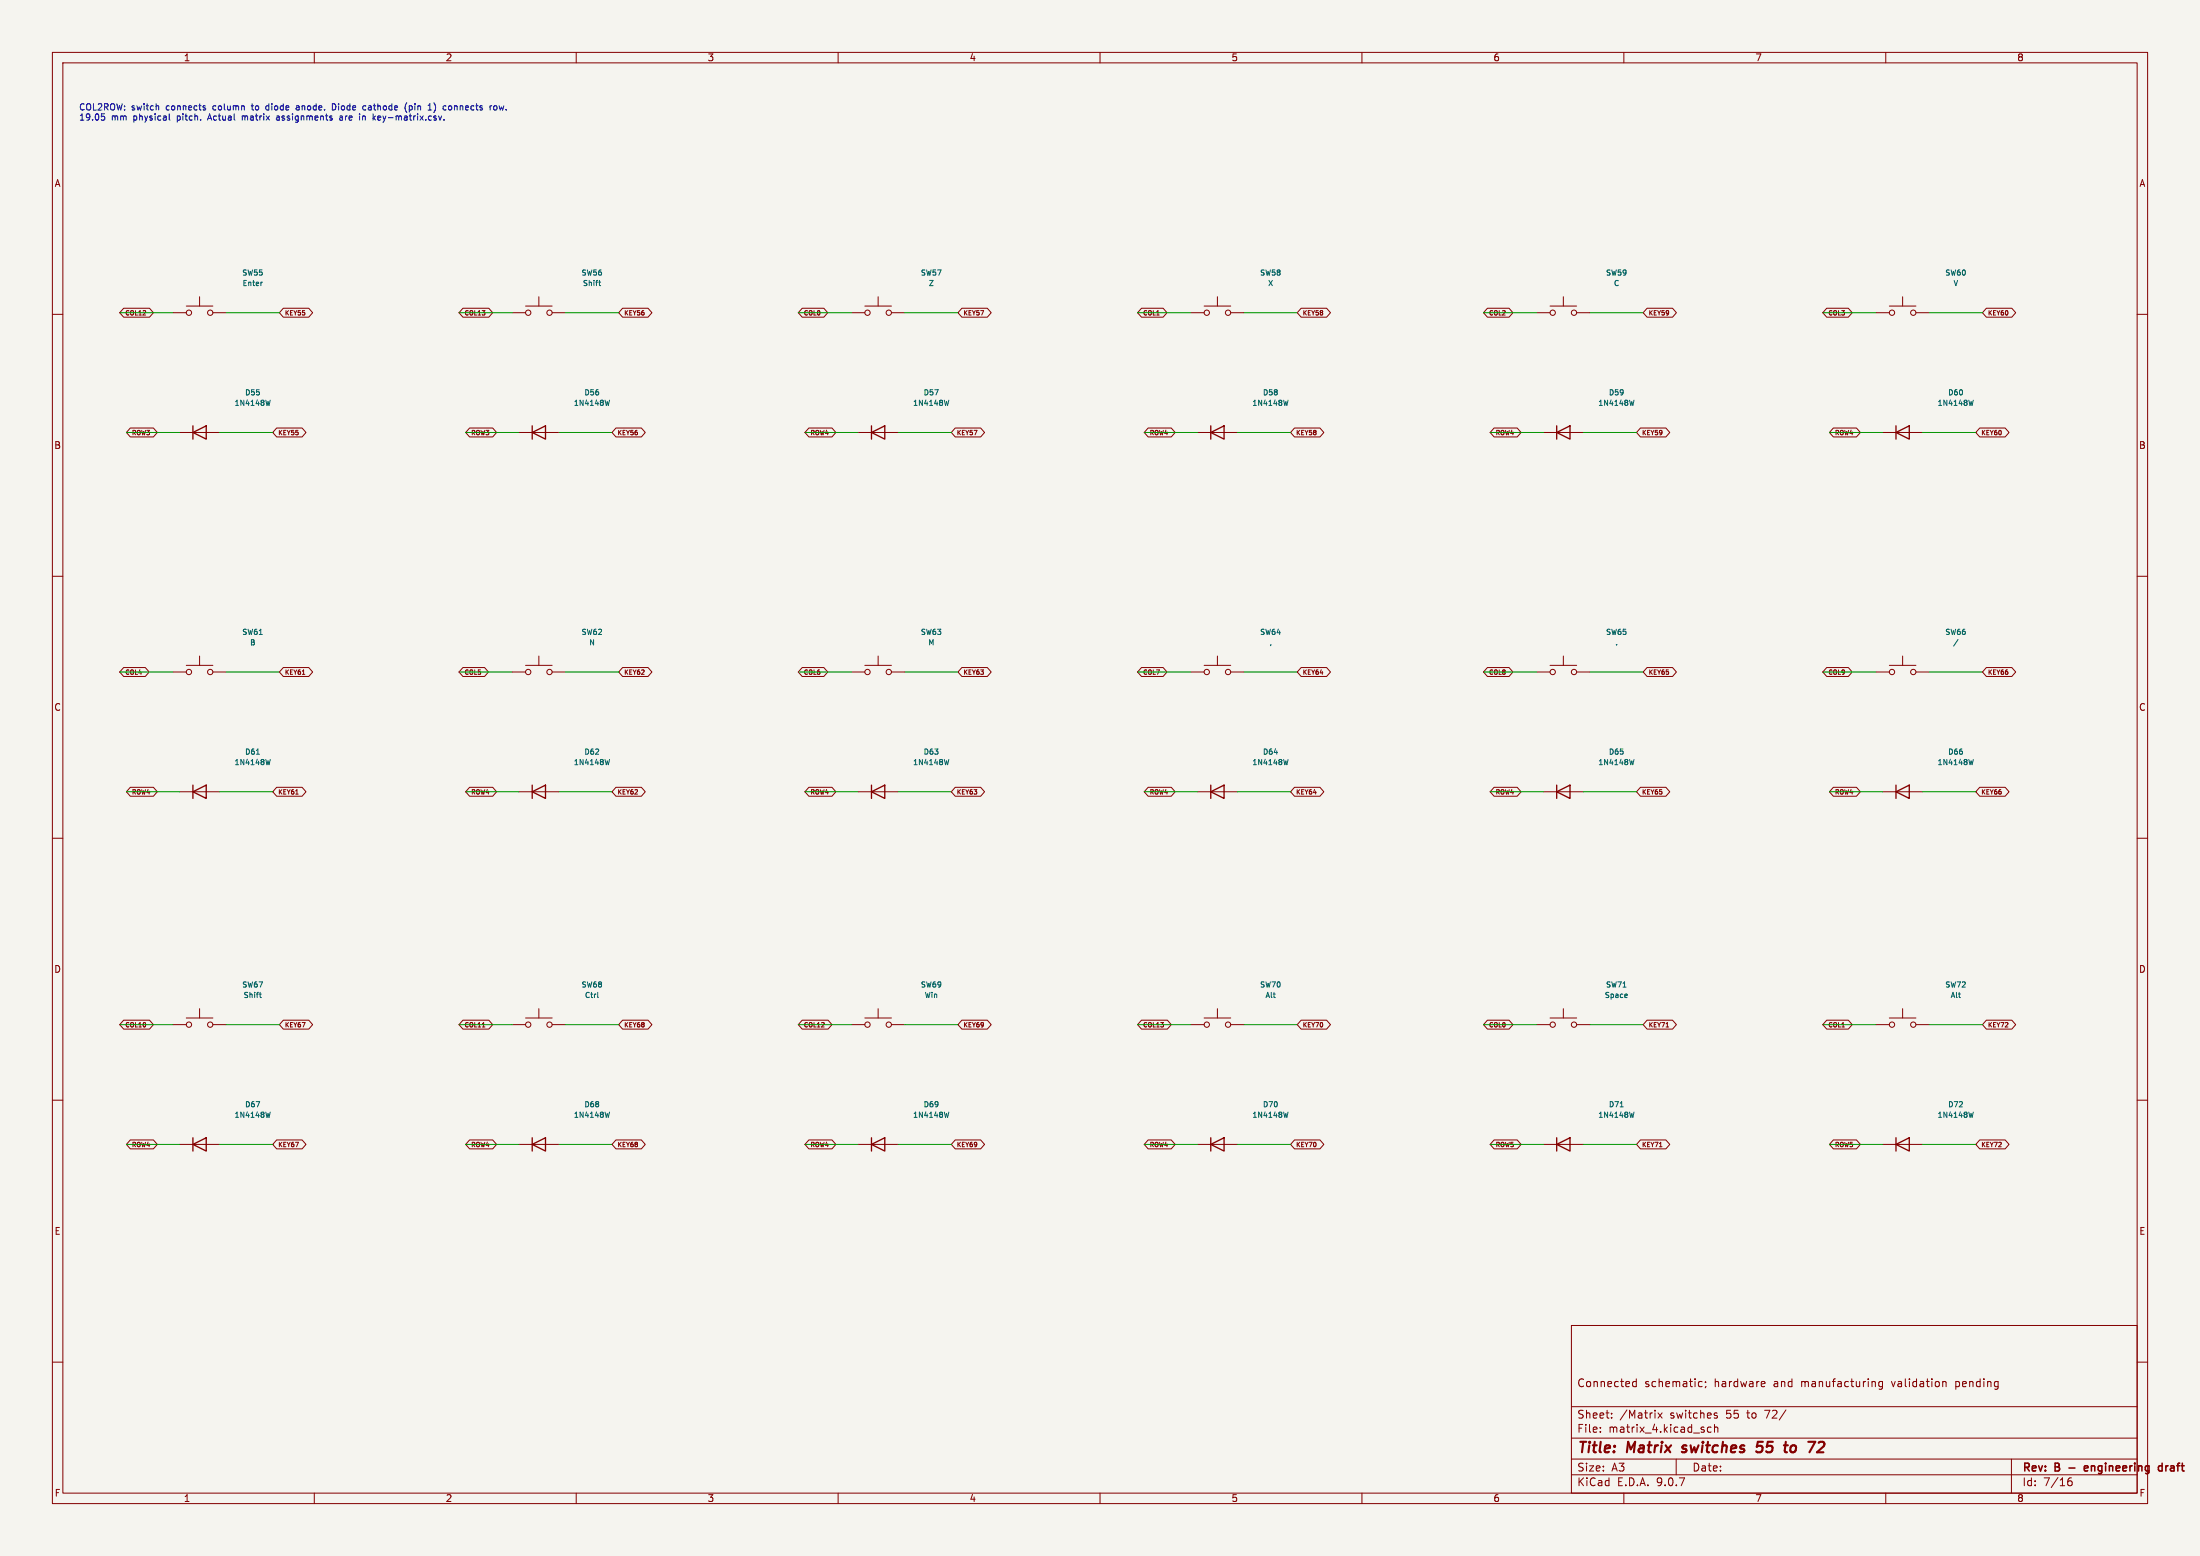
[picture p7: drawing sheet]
<svg xmlns="http://www.w3.org/2000/svg" width="420mm" height="297mm" viewBox="0 0 420 297" stroke-linecap="round" stroke-linejoin="round" font-family="sans-serif">
<path d="M0 0h420v297h-420z" fill="#f5f4ef" stroke="#f5f4ef" stroke-width=".19"/>
<g fill="none" stroke="#840000" stroke-width=".19">
<path d="M10 10h400v277h-400zM12 12h396v273h-396zM60 10v2M110 10v2M160 10v2M210 10v2M260 10v2M310 10v2M360 10v2M23.6 58.8h4.9l.8 .9-.8 .8h-4.9l-.7-.8zM33 59.7h2.6M35.6 58.4h5"/>
<path d="M38.1 56.6v1.8M40.6 59.7h2.6M54.1 58.8h4.8l.8 .9-.8 .8h-4.8l-.8-.8zM88.4 58.8h4.9l.8 .9-.8 .8h-4.9l-.8-.8zM97.8 59.7h2.5M100.3 58.4h5.1M102.9 56.6v1.8M105.4 59.7h2.5M118.9 58.8h4.8l.8 .9-.8 .8h-4.8l-.8-.8zM153.1 58.8h4.2l.7 .9-.7 .8h-4.2l-.7-.8zM162.6 59.7h2.5M165.1 58.4h5.1"/>
<path d="M167.6 56.6v1.8M170.2 59.7h2.5M183.6 58.8h4.9l.7 .9-.7 .8h-4.9l-.7-.8zM217.9 58.8h4.1l.8 .9-.8 .8h-4.1l-.7-.8zM227.3 59.7h2.6M229.9 58.4h5M232.4 56.6v1.8M234.9 59.7h2.6M248.4 58.8h4.9l.7 .9-.7 .8h-4.9l-.8-.8zM284 58.8h4.1l.7 .9-.7 .8h-4.1l-.8-.8zM293.4 59.7h2.5M295.9 58.4h5.1"/>
<path d="M298.4 56.6v1.8M301 59.7h2.5M314.4 58.8h4.9l.7 .9-.7 .8h-4.9l-.7-.8zM348.7 58.8h4.2l.7 .9-.7 .8h-4.2l-.7-.8zM358.1 59.7h2.6M360.7 58.4h5.1M363.2 56.6v1.8M365.8 59.7h2.5M379.2 58.8h4.9l.7 .9-.7 .8h-4.9l-.7-.8zM10 60h2M408 60h2M24.9 81.7h4.4l.7 .9-.7 .8h-4.4l-.8-.8z"/>
<path d="M34.3 82.6h7.6M52.8 81.7h4.9l.7 .9-.7 .8h-4.9l-.7-.8zM89.6 81.7h4.5l.7 .9-.7 .8h-4.5l-.7-.8zM99.1 82.6h7.6M117.6 81.7h4.8l.8 .9-.8 .8h-4.8l-.8-.8zM154.4 81.7h4.4l.8 .9-.8 .8h-4.4l-.7-.8zM163.8 82.6h7.6M182.4 81.7h4.8l.8 .9-.8 .8h-4.8l-.8-.8zM219.2 81.7h4.4l.7 .9-.7 .8h-4.4l-.8-.8zM228.6 82.6h7.6M247.1 81.7h4.9l.7 .9-.7 .8h-4.9l-.7-.8zM285.2 81.7h4.4l.8 .9-.8 .8h-4.4l-.7-.8z"/>
<path d="M294.6 82.6h7.7M313.2 81.7h4.8l.8 .9-.8 .8h-4.8l-.8-.8zM350 81.7h4.4l.8 .9-.8 .8h-4.4l-.8-.8zM359.4 82.6h7.6M377.9 81.7h4.9l.7 .9-.7 .8h-4.9l-.7-.8zM10 110h2M408 110h2M23.6 127.4h4.1l.8 .9-.8 .8h-4.1l-.7-.8zM33 128.3h2.6M35.6 127h5M38.1 125.2v1.8M40.6 128.3h2.6"/>
<path d="M54.1 127.4h4.8l.8 .9-.8 .8h-4.8l-.8-.8zM57.7 128.7h.5M88.4 127.4h4.1l.7 .9-.7 .8h-4.1l-.8-.8zM97.8 128.3h2.5M100.3 127h5.1M102.9 125.2v1.8M105.4 128.3h2.5M118.9 127.4h4.8l.8 .9-.8 .8h-4.8l-.8-.8zM153.1 127.4h4.2l.7 .9-.7 .8h-4.2l-.7-.8zM162.6 128.3h2.5M165.1 127h5.1M167.6 125.2v1.8"/>
<path d="M170.2 128.3h2.5M183.6 127.4h4.9l.7 .9-.7 .8h-4.9l-.7-.8zM217.9 127.4h4.1l.8 .9-.8 .8h-4.1l-.7-.8zM227.3 128.3h2.6M229.9 127h5M232.4 125.2v1.8M234.9 128.3h2.6M248.4 127.4h4.9l.7 .9-.7 .8h-4.9l-.8-.8zM284 127.4h4.1l.7 .9-.7 .8h-4.1l-.8-.8zM293.4 128.3h2.5M295.9 127h5.1M298.4 125.2v1.8"/>
<path d="M301 128.3h2.5M314.4 127.4h4.9l.7 .9-.7 .8h-4.9l-.7-.8zM348.7 127.4h4.2l.7 .9-.7 .8h-4.2l-.7-.8zM358.1 128.3h2.6M360.7 127h5.1M363.2 125.2v1.8M365.8 128.3h2.5M379.2 127.4h4.9l.7 .9-.7 .8h-4.9l-.7-.8zM10 160h2M24.9 150.3h4.4l.7 .8-.7 .9h-4.4l-.8-.9zM34.3 151.1h7.6M52.8 150.3h4.9l.7 .8-.7 .9h-4.9l-.7-.9z"/>
<path d="M56.4 151.6h.5M89.6 150.3h4.5l.7 .8-.7 .9h-4.5l-.7-.9zM99.1 151.1h7.6M117.6 150.3h4.8l.8 .8-.8 .9h-4.8l-.8-.9zM154.4 150.3h4.4l.8 .8-.8 .9h-4.4l-.7-.9zM163.8 151.1h7.6M182.4 150.3h4.8l.8 .8-.8 .9h-4.8l-.8-.9zM219.2 150.3h4.4l.7 .8-.7 .9h-4.4l-.8-.9zM228.6 151.1h7.6M247.1 150.3h4.9l.7 .8-.7 .9h-4.9l-.7-.9zM285.2 150.3h4.4l.8 .8-.8 .9h-4.4l-.7-.9zM294.6 151.1h7.7"/>
<path d="M313.2 150.3h4.8l.8 .8-.8 .9h-4.8l-.8-.9zM350 150.3h4.4l.8 .8-.8 .9h-4.4l-.8-.9zM359.4 151.1h7.6M377.9 150.3h4.9l.7 .8-.7 .9h-4.9l-.7-.9zM408 160h2M23.6 194.7h4.9l.8 .9-.8 .8h-4.9l-.7-.8zM33 195.6h2.6M35.6 194.3h5M38.1 192.5v1.8M40.6 195.6h2.6M54.1 194.7h4.8l.8 .9-.8 .8h-4.8l-.8-.8zM88.4 194.7h4.9l.8 .9-.8 .8h-4.9l-.8-.8z"/>
<path d="M92.1 196h.5M97.8 195.6h2.5M100.3 194.3h5.1M102.9 192.5v1.8M105.4 195.6h2.5M118.9 194.7h4.8l.8 .9-.8 .8h-4.8l-.8-.8zM153.1 194.7h5l.7 .9-.7 .8h-5l-.7-.8zM162.6 195.6h2.5M165.1 194.3h5.1M167.6 192.5v1.8M170.2 195.6h2.5M183.6 194.7h4.9l.7 .9-.7 .8h-4.9l-.7-.8z"/>
<path d="M217.9 194.7h5l.7 .9-.7 .8h-5l-.7-.8zM227.3 195.6h2.6M229.9 194.3h5M232.4 192.5v1.8M234.9 195.6h2.6M248.4 194.7h4.9l.7 .9-.7 .8h-4.9l-.8-.8zM284 194.7h4.1l.7 .9-.7 .8h-4.1l-.8-.8zM293.4 195.6h2.5M295.9 194.3h5.1M298.4 192.5v1.8M301 195.6h2.5M314.4 194.7h4.9l.7 .9-.7 .8h-4.9l-.7-.8z"/>
<path d="M318.1 196h.5M348.7 194.7h4.2l.7 .9-.7 .8h-4.2l-.7-.8zM358.1 195.6h2.6M360.7 194.3h5.1M363.2 192.5v1.8M365.8 195.6h2.5M379.2 194.7h4.9l.7 .9-.7 .8h-4.9l-.7-.8zM10 210h2M24.9 217.6h4.4l.7 .8-.7 .9h-4.4l-.8-.9zM34.3 218.4h7.6M52.8 217.6h4.9l.7 .8-.7 .9h-4.9l-.7-.9zM89.6 217.6h4.5l.7 .8-.7 .9h-4.5l-.7-.9z"/>
<path d="M99.1 218.4h7.6M117.6 217.6h4.8l.8 .8-.8 .9h-4.8l-.8-.9zM154.4 217.6h4.4l.8 .8-.8 .9h-4.4l-.7-.9zM163.8 218.4h7.6M182.4 217.6h4.8l.8 .8-.8 .9h-4.8l-.8-.9zM219.2 217.6h4.4l.7 .8-.7 .9h-4.4l-.8-.9zM228.6 218.4h7.6M247.1 217.6h4.9l.7 .8-.7 .9h-4.9l-.7-.9zM285.2 217.6h4.4l.8 .8-.8 .9h-4.4l-.7-.9zM294.6 218.4h7.7M313.2 217.6h4.8l.8 .8-.8 .9h-4.8l-.8-.9zM316.8 218.9h.5"/>
<path d="M350 217.6h4.4l.8 .8-.8 .9h-4.4l-.8-.9zM359.4 218.4h7.6M377.9 217.6h4.9l.7 .8-.7 .9h-4.9l-.7-.9zM408 210h2M300 253h108v32h-108zM10 260h2M300 278.5h108M300 274.5h108M300 268.5h108M305.5 273.2v.2M305.5 272.5v.1M307.7 270.5v.2"/>
<path d="M307.7 269.8v.1M311.7 264.4l.2 .3 .5-.1M312.4 263.2v1.5M312.4 263.8l-.5-.1-.2 .3M316.5 269.7l.8 1M317.3 269.7l-.8 1M320 278.5v3M324.4 264.6h.5M324.4 263.8h.5M325.6 263.8v.1M325.7 264.6l-.2 .3M326.7 272.5l-.5-.1-.3 .3 .2 .6h.6"/>
<path d="M327.3 272.5l.2-.1 .4 .1v.9M327.3 271.9v1.5M327.4 270.2l.4 .1 .1 .2-.2 .2h-.3M327.4 269.7l.4 .1M336.4 263.7l.5 .1v.2l-.7 .2M336.9 264.6l-.5 .1M357.9 263.8l.1 .9M359.4 263.8l-.5-.1-.2 .3 .1 .6h.6M359.4 263.7v1.2l-.3 .3-.4-.1M370.9 263.8h.5l.1 .9M384 278.5v6.5M408 260h2"/>
<path d="M60 285v2M110 285v2M160 285v2M210 285v2M260 285v2M300 281.5h108M310 285v2M360 285v2M394.7 282.9l.3-.2h.4l.2 .2v.4l-.3 .3-.4-.1-.2-.2M395.4 282.1a.59 .59 0 0 0-.7 .6"/>
<circle cx="36.1" cy="59.7" r=".51"/>
<circle cx="40.1" cy="59.7" r=".51"/>
<circle cx="100.8" cy="59.7" r=".51"/>
<circle cx="104.9" cy="59.7" r=".51"/>
<circle cx="165.6" cy="59.7" r=".51"/>
<circle cx="169.7" cy="59.7" r=".51"/>
<circle cx="230.4" cy="59.7" r=".51"/>
<circle cx="234.4" cy="59.7" r=".51"/>
<circle cx="296.4" cy="59.7" r=".51"/>
<circle cx="300.5" cy="59.7" r=".51"/>
<circle cx="361.2" cy="59.7" r=".51"/>
<circle cx="365.3" cy="59.7" r=".51"/>
<circle cx="36.1" cy="128.3" r=".51"/>
<circle cx="40.1" cy="128.3" r=".51"/>
<circle cx="100.8" cy="128.3" r=".51"/>
<circle cx="104.9" cy="128.3" r=".51"/>
<circle cx="165.6" cy="128.3" r=".51"/>
<circle cx="169.7" cy="128.3" r=".51"/>
<circle cx="230.4" cy="128.3" r=".51"/>
<circle cx="234.4" cy="128.3" r=".51"/>
<circle cx="296.4" cy="128.3" r=".51"/>
<circle cx="300.5" cy="128.3" r=".51"/>
<circle cx="361.2" cy="128.3" r=".51"/>
<circle cx="365.3" cy="128.3" r=".51"/>
<circle cx="36.1" cy="195.6" r=".51"/>
<circle cx="40.1" cy="195.6" r=".51"/>
<circle cx="100.8" cy="195.6" r=".51"/>
<circle cx="104.9" cy="195.6" r=".51"/>
<circle cx="165.6" cy="195.6" r=".51"/>
<circle cx="169.7" cy="195.6" r=".51"/>
<circle cx="230.4" cy="195.6" r=".51"/>
<circle cx="234.4" cy="195.6" r=".51"/>
<circle cx="296.4" cy="195.6" r=".51"/>
<circle cx="300.5" cy="195.6" r=".51"/>
<circle cx="361.2" cy="195.6" r=".51"/>
<circle cx="365.3" cy="195.6" r=".51"/>
</g>
<path d="M398.5 279.9l-.4-.1-.2 .2 .1 .7h.5M412.8 279.9l-.5-.1-.3 .3 .2 .6h.6M412.8 279.3v1.5M398.6 280.1l-.7 .2" fill="none" stroke="#840000" stroke-width=".3"/>
<path d="M321.1 277.1l.1 .1M321.3 276l-.1 .4M335.3 277l.2 .2 .7-.1M336.5 275.2h-.9l-.2 1 .3-.2 .6 .1M340.5 275.9h.8M341 277.2h.1M342.5 275.9a.62 .62 0 0 0-.7 .4v.7a.52 .52 0 0 0 .8 .1M348 275.2h-.5l-.3 .2M348.1 276.1l-1.2 1.1h1.2" fill="none" stroke="#840000" stroke-width=".4"/>
<g fill="none" stroke="#006464" stroke-width=".19">
<path d="M50 53.9h.1M114.3 53.9h.4M114.4 53.5v.9l.3 .1M51.6 76.4l-.2 1-.2-.7M116.4 76.4l-.3 1-.2-.7M181.1 76.4l-.2 1-.2-.7M245.9 76.4l-.2 1-.2-.7M311.9 76.4l-.2 1-.2-.7M376.7 76.4l-.2 1-.2-.7M373.8 122.1l-.8 1.2M49 144h.5M51.6 145l-.2 1-.2-.7"/>
<path d="M116.4 145l-.3 1-.2-.7M181.1 145l-.2 1-.2-.7M245.9 145l-.2 1-.2-.7M311.9 145l-.2 1-.2-.7M376.7 145l-.2 1-.2-.7M49.5 189.7h.4M49.7 189.4v.9l.2 .1M114.1 190.3l.1 .1M310.6 189.8l.1 .2-.5 .1M51.6 212.3l-.2 1-.2-.7M116.4 212.3l-.3 1-.2-.7M181.1 212.3l-.2 1-.2-.7"/>
<path d="M245.9 212.3l-.2 1-.2-.7M309.3 211.3h.6M311.9 212.3l-.2 1-.2-.7M376.7 212.3l-.2 1-.2-.7"/>
</g>
<g fill="none" stroke="#840000" stroke-width=".25">
<path d="M36.8 82.6l2.6-1.3v2.5zM36.8 81.3v2.5M101.6 82.6l2.5-1.3v2.5zM101.6 81.3v2.5M166.4 82.6l2.5-1.3v2.5zM166.4 81.3v2.5M231.1 82.6l2.6-1.3v2.5zM231.1 81.3v2.5M297.2 82.6l2.5-1.3v2.5zM297.2 81.3v2.5M361.9 82.6l2.6-1.3v2.5zM361.9 81.3v2.5"/>
<path d="M36.8 151.1l2.6-1.2v2.5zM36.8 149.9v2.5M101.6 151.1l2.5-1.2v2.5zM101.6 149.9v2.5M166.4 151.1l2.5-1.2v2.5zM166.4 149.9v2.5M231.1 151.1l2.6-1.2v2.5zM231.1 149.9v2.5M297.2 151.1l2.5-1.2v2.5zM297.2 149.9v2.5M361.9 151.1l2.6-1.2v2.5zM361.9 149.9v2.5"/>
<path d="M36.8 218.4l2.6-1.2v2.5zM36.8 217.2v2.5M101.6 218.4l2.5-1.2v2.5zM101.6 217.2v2.5M166.4 218.4l2.5-1.2v2.5zM166.4 217.2v2.5M231.1 218.4l2.6-1.2v2.5zM231.1 217.2v2.5M297.2 218.4l2.5-1.2v2.5zM297.2 217.2v2.5M361.9 218.4l2.6-1.2v2.5zM361.9 217.2v2.5"/>
</g>
<g fill="none" stroke="#009600" stroke-width=".19">
<path d="M22.9 59.7h10.1M43.2 59.7h10.1M87.6 59.7h10.2M107.9 59.7h10.2M152.4 59.7h10.2M172.7 59.7h10.2M217.2 59.7h10.1M237.5 59.7h10.1M283.2 59.7h10.2M303.5 59.7h10.2M348 59.7h10.1M368.3 59.7h10.2"/>
<path d="M24.1 82.6h10.2M41.9 82.6h10.2M88.9 82.6h10.2M106.7 82.6h10.1M153.7 82.6h10.1M171.4 82.6h10.2M218.4 82.6h10.2M236.2 82.6h10.2M284.5 82.6h10.1M302.3 82.6h10.1M349.2 82.6h10.2M367 82.6h10.2"/>
<path d="M22.9 128.3h10.1M43.2 128.3h10.1M87.6 128.3h10.2M107.9 128.3h10.2M152.4 128.3h10.2M172.7 128.3h10.2M217.2 128.3h10.1M237.5 128.3h10.1M283.2 128.3h10.2M303.5 128.3h10.2M348 128.3h10.1M368.3 128.3h10.2"/>
<path d="M24.1 151.1h10.2M41.9 151.1h10.2M88.9 151.1h10.2M106.7 151.1h10.1M153.7 151.1h10.1M171.4 151.1h10.2M218.4 151.1h10.2M236.2 151.1h10.2M284.5 151.1h10.1M302.3 151.1h10.1M349.2 151.1h10.2M367 151.1h10.2"/>
<path d="M22.9 195.6h10.1M43.2 195.6h10.1M87.6 195.6h10.2M107.9 195.6h10.2M152.4 195.6h10.2M172.7 195.6h10.2M217.2 195.6h10.1M237.5 195.6h10.1M283.2 195.6h10.2M303.5 195.6h10.2M348 195.6h10.1M368.3 195.6h10.2"/>
<path d="M24.1 218.4h10.2M41.9 218.4h10.2M88.9 218.4h10.2M106.7 218.4h10.1M153.7 218.4h10.1M171.4 218.4h10.2M218.4 218.4h10.2M236.2 218.4h10.2M284.5 218.4h10.1M302.3 218.4h10.1M349.2 218.4h10.2M367 218.4h10.2"/>
</g>
<g fill="none" stroke="#0000c2" stroke-width=".19">
<path d="M77.7 19.6a1.38 1.38 0 0 0 0 1.9M82.8 19.6l.4 .8M19.5 22.2h.3l.2 .2-.1 .5h-.4M30.1 20.2l.2 .2v.6M32.3 21.7v1.1l.2 .1M38.9 20.6l.3 .1 .1 .1-.4 .2M38.9 20.2l.3 .1M40 21.7l-.4 1.2M46.2 22.1v.8M46.6 22.1l-.4 .1M48 20.2h.4M51.2 20.2l-.3 .1-.1 .1v.5l.4 .1"/>
<path d="M52.8 22.2h.5M53.2 22.5h-.3l-.1 .1v.3h.4M56.6 20.3h.4M57 20.5h-.3l-.2 .2 .1 .2 .4 .1M64.1 20.3l-.2-.4-.5-.1v1.2l.5-.1 .2-.4M64.9 22.2h.4l.1 .7M65.4 22.4l-.6 .2 .2 .3h.4M69.2 22.1v.8M69.4 20.9h.4M69.4 20.3h.4M69.6 22.1l-.4 .1M72.5 22.1l-.4 .2 .1 .6h.3"/>
<path d="M72.7 22.4l-.6 .1M78.1 20.9l.4 .1M78.1 20.2v1.2M78.5 20.2l-.4 .1M81.7 21h.7M83.2 20.7l-.4 .8M84.8 22.8v.1M86.1 20.3l-.3-.1-.2 .2 .1 .5h.4M93.8 20.2h.1M94.4 20.3l.2-.1 .3 .2v.4l-.3 .2-.4-.2zM95.3 20.2l.2 .8"/>
</g>
<g font-size="2.8" fill="#840000">
<text x="301" y="277.9">Title:</text>
<text x="310.6" y="277.9">Matrix</text>
<text x="322" y="277.9">switches</text>
<text x="337" y="277.9">55</text>
<text x="343.1" y="277.9">to</text>
<text x="348.4" y="277.9">72</text>
</g>
<g font-size="2.1" fill="#840000">
<text x="301" y="265">Connected</text>
<text x="313.9" y="265">schematic;</text>
<text x="327.3" y="265">hardware</text>
<text x="338.7" y="265">and</text>
<text x="344.1" y="265">manufacturing</text>
<text x="361.6" y="265">validation</text>
<text x="373.9" y="265">pending</text>
<text x="301" y="273.7">File:</text>
<text x="301" y="271">Sheet:</text>
<text x="307.1" y="273.7">matrix_4.kicad_sch</text>
<text x="309.2" y="271">/Matrix</text>
<text x="318.9" y="271">switches</text>
<text x="329.7" y="271">55</text>
<text x="333.8" y="271">to</text>
<text x="337.3" y="271">72/</text>
<text x="301" y="281.1">Size:</text>
<text x="307.6" y="281.1">A3</text>
<text x="323" y="281.1">Date:</text>
<text x="386" y="281.3">Rev:</text>
<text x="392.4" y="281.3">B</text>
<text x="395.6" y="281.3">-</text>
<text x="399.2" y="281.3">engineering</text>
<text x="414" y="281.3">draft</text>
<text x="301" y="283.9">KiCad</text>
<text x="308.7" y="283.9">E.D.A.</text>
<text x="316.3" y="283.9">9.0.7</text>
<text x="386" y="283.9">Id:</text>
<text x="390.1" y="283.9">7/16</text>
</g>
<g font-size="1.8" fill="#840000">
<text x="35" y="11.9">1</text>
<text x="85" y="11.9">2</text>
<text x="135" y="11.9">3</text>
<text x="185" y="11.9">4</text>
<text x="235" y="11.9">5</text>
<text x="285" y="11.9">6</text>
<text x="335" y="11.9">7</text>
<text x="385" y="11.9">8</text>
<text x="10.3" y="35.9">A</text>
<text x="408.3" y="35.9">A</text>
<text x="10.3" y="85.9">B</text>
<text x="408.2" y="85.9">B</text>
<text x="10.3" y="135.9">C</text>
<text x="408.2" y="135.9">C</text>
<text x="10.3" y="185.9">D</text>
<text x="408.2" y="185.9">D</text>
<text x="10.3" y="235.9">E</text>
<text x="408.3" y="235.9">E</text>
<text x="10.3" y="285.9">F</text>
<text x="35" y="286.9">1</text>
<text x="85" y="286.9">2</text>
<text x="135" y="286.9">3</text>
<text x="185" y="286.9">4</text>
<text x="235" y="286.9">5</text>
<text x="285" y="286.9">6</text>
<text x="335" y="286.9">7</text>
<text x="385" y="286.9">8</text>
<text x="408.3" y="285.9">F</text>
</g>
<g font-size="1.7" fill="#0000c2">
<text x="15" y="21.4">COL2ROW:</text>
<text x="15" y="23.3">19.05</text>
<text x="21.3" y="23.3">mm</text>
<text x="25.1" y="21.4">switch</text>
<text x="25.6" y="23.3">physical</text>
<text x="31.8" y="21.4">connects</text>
<text x="34.1" y="23.3">pitch.</text>
<text x="40.3" y="23.3">Actual</text>
<text x="41" y="21.4">column</text>
<text x="46.9" y="23.3">matrix</text>
<text x="48.6" y="21.4">to</text>
<text x="51.5" y="21.4">diode</text>
<text x="53.7" y="23.3">assignments</text>
<text x="57.5" y="21.4">anode.</text>
<text x="64.6" y="21.4">Diode</text>
<text x="66" y="23.3">are</text>
<text x="70" y="23.3">in</text>
<text x="70.7" y="21.4">cathode</text>
<text x="72.8" y="23.3">key-matrix.csv.</text>
<text x="78.9" y="21.4">(pin</text>
<text x="83.6" y="21.4">1)</text>
<text x="86.6" y="21.4">connects</text>
<text x="95.8" y="21.4">row.</text>
</g>
<g font-size="1.4" fill="#006464">
<text x="46.1" y="52.8">SW55</text>
<text x="110.9" y="52.8">SW56</text>
<text x="175.7" y="52.8">SW57</text>
<text x="240.4" y="52.8">SW58</text>
<text x="306.5" y="52.8">SW59</text>
<text x="371.3" y="52.8">SW60</text>
<text x="46.2" y="54.8">Enter</text>
<text x="111.2" y="54.8">Shift</text>
<text x="177.2" y="54.8">Z</text>
<text x="242" y="54.8">X</text>
<text x="308" y="54.8">C</text>
<text x="372.8" y="54.8">V</text>
<text x="44.7" y="77.7">1N4148W</text>
<text x="46.7" y="75.7">D55</text>
<text x="109.4" y="77.7">1N4148W</text>
<text x="111.4" y="75.7">D56</text>
<text x="174.2" y="77.7">1N4148W</text>
<text x="176.2" y="75.7">D57</text>
<text x="239" y="77.7">1N4148W</text>
<text x="241" y="75.7">D58</text>
<text x="305" y="77.7">1N4148W</text>
<text x="307" y="75.7">D59</text>
<text x="369.8" y="77.7">1N4148W</text>
<text x="371.8" y="75.7">D60</text>
<text x="46.1" y="121.4">SW61</text>
<text x="47.6" y="123.4">B</text>
<text x="110.9" y="121.4">SW62</text>
<text x="112.4" y="123.4">N</text>
<text x="175.7" y="121.4">SW63</text>
<text x="177.1" y="123.4">M</text>
<text x="240.4" y="121.4">SW64</text>
<text x="242.2" y="123.4">,</text>
<text x="306.5" y="121.4">SW65</text>
<text x="308.2" y="123.4">.</text>
<text x="371.3" y="121.4">SW66</text>
<text x="44.7" y="146.2">1N4148W</text>
<text x="46.7" y="144.2">D61</text>
<text x="109.4" y="146.2">1N4148W</text>
<text x="111.4" y="144.2">D62</text>
<text x="174.2" y="146.2">1N4148W</text>
<text x="176.2" y="144.2">D63</text>
<text x="239" y="146.2">1N4148W</text>
<text x="241" y="144.2">D64</text>
<text x="305" y="146.2">1N4148W</text>
<text x="307" y="144.2">D65</text>
<text x="369.8" y="146.2">1N4148W</text>
<text x="371.8" y="144.2">D66</text>
<text x="46.1" y="188.7">SW67</text>
<text x="46.4" y="190.7">Shift</text>
<text x="110.9" y="188.7">SW68</text>
<text x="111.5" y="190.7">Ctrl</text>
<text x="175.7" y="188.7">SW69</text>
<text x="176.4" y="190.7">Win</text>
<text x="240.4" y="188.7">SW70</text>
<text x="241.5" y="190.7">Alt</text>
<text x="306.2" y="190.7">Space</text>
<text x="306.5" y="188.7">SW71</text>
<text x="371.3" y="188.7">SW72</text>
<text x="372.3" y="190.7">Alt</text>
<text x="44.7" y="213.5">1N4148W</text>
<text x="46.7" y="211.5">D67</text>
<text x="109.4" y="213.5">1N4148W</text>
<text x="111.4" y="211.5">D68</text>
<text x="174.2" y="213.5">1N4148W</text>
<text x="176.2" y="211.5">D69</text>
<text x="239" y="213.5">1N4148W</text>
<text x="241" y="211.5">D70</text>
<text x="305" y="213.5">1N4148W</text>
<text x="307" y="211.5">D71</text>
<text x="369.8" y="213.5">1N4148W</text>
<text x="371.8" y="211.5">D72</text>
</g>
<g font-size="1.2" fill="#840000">
<text x="23.8" y="60.4">COL12</text>
<text x="54.3" y="60.4">KEY55</text>
<text x="88.6" y="60.4">COL13</text>
<text x="119.1" y="60.4">KEY56</text>
<text x="153.4" y="60.4">COL0</text>
<text x="183.8" y="60.4">KEY57</text>
<text x="218.1" y="60.4">COL1</text>
<text x="248.6" y="60.4">KEY58</text>
<text x="284.2" y="60.4">COL2</text>
<text x="314.6" y="60.4">KEY59</text>
<text x="348.9" y="60.4">COL3</text>
<text x="379.4" y="60.4">KEY60</text>
<text x="25.1" y="83.3">ROW3</text>
<text x="53" y="83.3">KEY55</text>
<text x="89.9" y="83.3">ROW3</text>
<text x="117.8" y="83.3">KEY56</text>
<text x="154.6" y="83.3">ROW4</text>
<text x="182.6" y="83.3">KEY57</text>
<text x="219.4" y="83.3">ROW4</text>
<text x="247.3" y="83.3">KEY58</text>
<text x="285.4" y="83.3">ROW4</text>
<text x="313.4" y="83.3">KEY59</text>
<text x="350.2" y="83.3">ROW4</text>
<text x="378.1" y="83.3">KEY60</text>
<text x="23.8" y="129">COL4</text>
<text x="54.3" y="129">KEY61</text>
<text x="88.6" y="129">COL5</text>
<text x="119.1" y="129">KEY62</text>
<text x="153.4" y="129">COL6</text>
<text x="183.8" y="129">KEY63</text>
<text x="218.1" y="129">COL7</text>
<text x="248.6" y="129">KEY64</text>
<text x="284.2" y="129">COL8</text>
<text x="314.6" y="129">KEY65</text>
<text x="348.9" y="129">COL9</text>
<text x="379.4" y="129">KEY66</text>
<text x="25.1" y="151.8">ROW4</text>
<text x="53" y="151.8">KEY61</text>
<text x="89.9" y="151.8">ROW4</text>
<text x="117.8" y="151.8">KEY62</text>
<text x="154.6" y="151.8">ROW4</text>
<text x="182.6" y="151.8">KEY63</text>
<text x="219.4" y="151.8">ROW4</text>
<text x="247.3" y="151.8">KEY64</text>
<text x="285.4" y="151.8">ROW4</text>
<text x="313.4" y="151.8">KEY65</text>
<text x="350.2" y="151.8">ROW4</text>
<text x="378.1" y="151.8">KEY66</text>
<text x="23.8" y="196.3">COL10</text>
<text x="54.3" y="196.3">KEY67</text>
<text x="88.6" y="196.3">COL11</text>
<text x="119.1" y="196.3">KEY68</text>
<text x="153.4" y="196.3">COL12</text>
<text x="183.8" y="196.3">KEY69</text>
<text x="218.1" y="196.3">COL13</text>
<text x="248.6" y="196.3">KEY70</text>
<text x="284.2" y="196.3">COL0</text>
<text x="314.6" y="196.3">KEY71</text>
<text x="348.9" y="196.3">COL1</text>
<text x="379.4" y="196.3">KEY72</text>
<text x="25.1" y="219.2">ROW4</text>
<text x="53" y="219.2">KEY67</text>
<text x="89.9" y="219.2">ROW4</text>
<text x="117.8" y="219.2">KEY68</text>
<text x="154.6" y="219.2">ROW4</text>
<text x="182.6" y="219.2">KEY69</text>
<text x="219.4" y="219.2">ROW4</text>
<text x="247.3" y="219.2">KEY70</text>
<text x="285.4" y="219.2">ROW5</text>
<text x="313.4" y="219.2">KEY71</text>
<text x="350.2" y="219.2">ROW5</text>
<text x="378.1" y="219.2">KEY72</text>
</g>
</svg>
